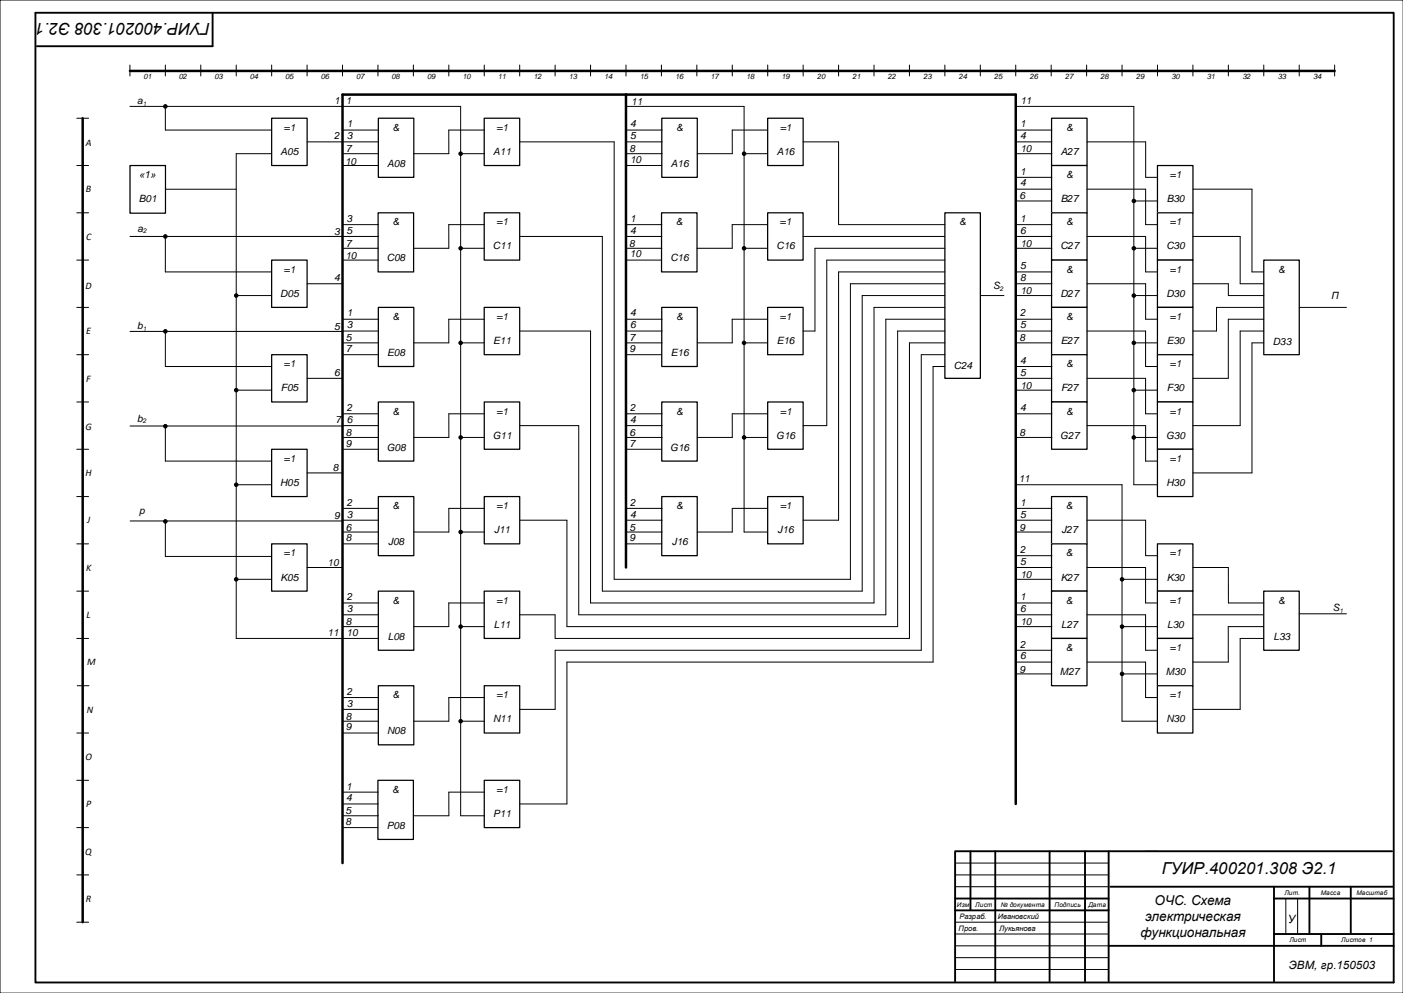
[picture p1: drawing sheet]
<svg xmlns="http://www.w3.org/2000/svg" width="594mm" height="420mm" viewBox="0 0 594 420" stroke-linecap="round" stroke-linejoin="round" font-family="sans-serif">
<g fill="none" stroke="#000" stroke-width=".42">
<path d="M594 0h-594v420M55 27.5v4.6M70 27.5v4.6M85 27.5v4.6M100 27.5v4.6M115 27.5v4.6M130 27.5v4.6M145 27.5v4.6M160 27.5v4.6M175 27.5v4.6M190 27.5v4.6M205 27.5v4.6"/>
<path d="M220 27.5v4.6M235 27.5v4.6M250 27.5v4.6M265 27.5v4.6M280 27.5v4.6M295 27.5v4.6M310 27.5v4.6M325 27.5v4.6M340 27.5v4.6M355 27.5v4.6M370 27.5v4.6M385 27.5v4.6"/>
<path d="M400 27.5v4.6M415 27.5v4.6M430 27.5v4.6M445 27.5v4.6M460 27.5v4.6M475 27.5v4.6M490 27.5v4.6M505 27.5v4.6M520 27.5v4.6M535 27.5v4.6M550 27.5v4.6M565 27.5v4.6"/>
<path d="M32.5 50h5M32.5 70h5M32.5 90h5M69.8 80h30.2M32.5 110h5M32.5 130h5M32.5 150h5M32.5 170h5M32.5 190h5M32.5 210h5M32.5 230h5M32.5 250h5"/>
<path d="M32.5 270h5M32.7 290h5M32.5 310h5M32.5 330h5M32.5 350h5M32.5 370h5M404.3 365h65M404.3 370h65M404.3 375h65M32.5 390h5M404.3 390h65M404.3 395h65"/>
<path d="M404.3 400h65.2M544.3 380v15M549.3 380v15M404.3 405h65M404.3 410h65"/>
</g>
<g fill="none" stroke="#000" stroke-width=".79">
<path d="M15 5.4h575v410.1h-575zM90 5.4v14.2h-74.4M410.8 360v24.8M421.3 360v55M444.3 360v55M459.3 360v55M469.3 360v55M589.3 360h-185v55M470 375h119.7M539.3 375v40M554.3 375v20M571.8 375v20"/>
<path d="M404.3 380h65M404.3 385h65M469.3 400h120.7M539.3 380h50.7M539.3 395h50.7M559.3 395v5"/>
</g>
<path d="M55 30h510M35 50v340M145 40v325" fill="none" stroke="#000" stroke-width="1.1"/>
<path d="M55 70h15.1v20.2h-15.1z" fill-rule="evenodd" fill="#fff"/>
<path d="M55 70h15.1v20.2h-15.1z" fill="none" stroke="#000" stroke-width=".53"/>
<path d="M115 50h15v20h-15z" fill-rule="evenodd" fill="#fff"/>
<path d="M115 50h15v20h-15z" fill="none" stroke="#000" stroke-width=".53"/>
<g fill="none" stroke="#000" stroke-width=".42">
<path d="M55 45h90M70 45v10h45M115 65h-15v205M130 60h15"/>
<circle cx="70" cy="45" r=".75"/>
</g>
<circle cx="70" cy="45" r=".75" fill="#000"/>
<path d="M115 110h15v20h-15z" fill-rule="evenodd" fill="#fff"/>
<path d="M115 110h15v20h-15z" fill="none" stroke="#000" stroke-width=".53"/>
<path d="M100 125h15M130 120h15" fill="none" stroke="#000" stroke-width=".42"/>
<path d="M115 150h15v20h-15z" fill-rule="evenodd" fill="#fff"/>
<path d="M115 150h15v20h-15z" fill="none" stroke="#000" stroke-width=".53"/>
<g fill="none" stroke="#000" stroke-width=".42">
<path d="M55 100h90M70 100v15h45M70 140v15h45M55 140.2h90M130 160h15M100 165h15"/>
<circle cx="70" cy="100" r=".75"/>
<circle cx="100" cy="125" r=".75"/>
<circle cx="70" cy="140.1" r=".75"/>
<circle cx="100" cy="165" r=".75"/>
</g>
<g fill="#000">
<circle cx="70" cy="100" r=".75"/>
<circle cx="100" cy="125" r=".75"/>
<circle cx="70" cy="140.1" r=".75"/>
<circle cx="100" cy="165" r=".75"/>
</g>
<path d="M115 190h15v20h-15z" fill-rule="evenodd" fill="#fff"/>
<path d="M115 190h15v20h-15z" fill="none" stroke="#000" stroke-width=".53"/>
<g fill="none" stroke="#000" stroke-width=".42">
<path d="M100 205h15M130 200h15"/>
<circle cx="100" cy="205" r=".75"/>
</g>
<circle cx="100" cy="205" r=".75" fill="#000"/>
<path d="M115 230h15v20h-15z" fill-rule="evenodd" fill="#fff"/>
<path d="M115 230h15v20h-15z" fill="none" stroke="#000" stroke-width=".53"/>
<g fill="none" stroke="#000" stroke-width=".42">
<path d="M55.1 180.2h90M70 180v15h45M55.1 220.3h90M70 220.3v15h45M130 240h15M100 245h15M100 270h45.1"/>
<circle cx="70" cy="180.2" r=".75"/>
<circle cx="70" cy="220.5" r=".75"/>
<circle cx="100" cy="245" r=".75"/>
</g>
<g fill="#000">
<circle cx="70" cy="180.2" r=".75"/>
<circle cx="70" cy="220.5" r=".75"/>
<circle cx="100" cy="245" r=".75"/>
</g>
<path d="M160.2 50h15v25h-15z" fill-rule="evenodd" fill="#fff"/>
<path d="M160.2 50h15v25h-15z" fill="none" stroke="#000" stroke-width=".53"/>
<path d="M145.3 55h15M145.2 70h15M145.3 60h15M145.3 65h15" fill="none" stroke="#000" stroke-width=".42"/>
<path d="M160.1 90h15v25h-15z" fill-rule="evenodd" fill="#fff"/>
<path d="M160.1 90h15v25h-15z" fill="none" stroke="#000" stroke-width=".53"/>
<path d="M145.2 95h15M145.2 100h15M145.1 110h15M145.2 105h15" fill="none" stroke="#000" stroke-width=".42"/>
<path d="M160.2 130h15v25h-15z" fill-rule="evenodd" fill="#fff"/>
<path d="M160.2 130h15v25h-15z" fill="none" stroke="#000" stroke-width=".53"/>
<path d="M145.3 135h15M145.3 140h15M145.2 150h15M145.3 145h15" fill="none" stroke="#000" stroke-width=".42"/>
<path d="M160.2 170h15v25h-15z" fill-rule="evenodd" fill="#fff"/>
<path d="M160.2 170h15v25h-15z" fill="none" stroke="#000" stroke-width=".53"/>
<path d="M145.3 175h15M145.2 190h15M145.3 180h15M145.3 185h15" fill="none" stroke="#000" stroke-width=".42"/>
<path d="M160.2 210h15v25h-15z" fill-rule="evenodd" fill="#fff"/>
<path d="M160.2 210h15v25h-15z" fill="none" stroke="#000" stroke-width=".53"/>
<path d="M145.3 215h15M145.3 220h15M145.2 230h15M145.3 225h15" fill="none" stroke="#000" stroke-width=".42"/>
<path d="M160.2 250h15v25h-15z" fill-rule="evenodd" fill="#fff"/>
<path d="M160.2 250h15v25h-15z" fill="none" stroke="#000" stroke-width=".53"/>
<path d="M145.3 255h15M145.2 270h15M145.3 260h15M145.3 265h15" fill="none" stroke="#000" stroke-width=".42"/>
<path d="M160.2 290h15v25h-15z" fill-rule="evenodd" fill="#fff"/>
<path d="M160.2 290h15v25h-15z" fill="none" stroke="#000" stroke-width=".53"/>
<path d="M145.3 295h15M145.3 300h15M145.2 310h15M145.3 305h15" fill="none" stroke="#000" stroke-width=".42"/>
<path d="M160 330h15v25h-15z" fill-rule="evenodd" fill="#fff"/>
<path d="M160 330h15v25h-15z" fill="none" stroke="#000" stroke-width=".53"/>
<path d="M175.2 65h14.8M175.1 105h14.9M175.2 145h14.8M175.2 185h14.8M175.2 225h14.8M175.2 265h14.8M175.2 305h14.8M145.1 335h15M145 350h15M145.1 340h15M145.1 345h15M175 345h15" fill="none" stroke="#000" stroke-width=".42"/>
<path d="M205 50h15v20h-15z" fill-rule="evenodd" fill="#fff"/>
<path d="M205 50h15v20h-15z" fill="none" stroke="#000" stroke-width=".53"/>
<g fill="none" stroke="#000" stroke-width=".42">
<path d="M145 45h50v300M205 55h-15v10M195 65h10M220 60h40"/>
<circle cx="195" cy="65" r=".75"/>
</g>
<circle cx="195" cy="65" r=".75" fill="#000"/>
<path d="M205 90h15v20h-15z" fill-rule="evenodd" fill="#fff"/>
<path d="M205 90h15v20h-15z" fill="none" stroke="#000" stroke-width=".53"/>
<g fill="none" stroke="#000" stroke-width=".42">
<path d="M205 95h-15v10M220 100h35M195 105h10"/>
<circle cx="195" cy="105" r=".75"/>
</g>
<circle cx="195" cy="105" r=".75" fill="#000"/>
<path d="M205 130h15v20h-15z" fill-rule="evenodd" fill="#fff"/>
<path d="M205 130h15v20h-15z" fill="none" stroke="#000" stroke-width=".53"/>
<g fill="none" stroke="#000" stroke-width=".42">
<path d="M205 135h-15v10M220 140h30M195 145h10"/>
<circle cx="195" cy="145" r=".75"/>
</g>
<circle cx="195" cy="145" r=".75" fill="#000"/>
<path d="M205 170h15v20h-15z" fill-rule="evenodd" fill="#fff"/>
<path d="M205 170h15v20h-15z" fill="none" stroke="#000" stroke-width=".53"/>
<g fill="none" stroke="#000" stroke-width=".42">
<path d="M205 175h-15v10M195 185h10M220 180h25"/>
<circle cx="195" cy="185" r=".75"/>
</g>
<circle cx="195" cy="185" r=".75" fill="#000"/>
<path d="M205 210h15v20h-15z" fill-rule="evenodd" fill="#fff"/>
<path d="M205 210h15v20h-15z" fill="none" stroke="#000" stroke-width=".53"/>
<g fill="none" stroke="#000" stroke-width=".42">
<path d="M205 215h-15v10M220 220h20M195 225h10"/>
<circle cx="195" cy="225" r=".75"/>
</g>
<circle cx="195" cy="225" r=".75" fill="#000"/>
<path d="M205 250h15v20h-15z" fill-rule="evenodd" fill="#fff"/>
<path d="M205 250h15v20h-15z" fill="none" stroke="#000" stroke-width=".53"/>
<g fill="none" stroke="#000" stroke-width=".42">
<path d="M205 255h-15v10M195 265h10M220 260h15"/>
<circle cx="195" cy="265" r=".75"/>
</g>
<circle cx="195" cy="265" r=".75" fill="#000"/>
<path d="M205 290h15v20h-15z" fill-rule="evenodd" fill="#fff"/>
<path d="M205 290h15v20h-15z" fill="none" stroke="#000" stroke-width=".53"/>
<g fill="none" stroke="#000" stroke-width=".42">
<path d="M205 295h-15v10M220 300h15M195 305h10"/>
<circle cx="195" cy="305" r=".75"/>
</g>
<circle cx="195" cy="305" r=".75" fill="#000"/>
<path d="M205 330h15v20h-15z" fill-rule="evenodd" fill="#fff"/>
<path d="M205 330h15v20h-15z" fill="none" stroke="#000" stroke-width=".53"/>
<path d="M205 335h-15v10M195 345h10M220 340h20" fill="none" stroke="#000" stroke-width=".42"/>
<path d="M145 40h285M265 40v200" fill="none" stroke="#000" stroke-width="1.1"/>
<path d="M280.2 50h15v25h-15z" fill-rule="evenodd" fill="#fff"/>
<path d="M280.2 50h15v25h-15z" fill="none" stroke="#000" stroke-width=".53"/>
<path d="M265.3 55h15M265.2 70h15M265.3 60h15M265.3 65h15M295.2 65h14.8" fill="none" stroke="#000" stroke-width=".42"/>
<path d="M325 50h15v20h-15z" fill-rule="evenodd" fill="#fff"/>
<path d="M325 50h15v20h-15z" fill="none" stroke="#000" stroke-width=".53"/>
<g fill="none" stroke="#000" stroke-width=".42">
<path d="M265 45h50M325 55h-15v10M315 65h10M340 60h15"/>
<circle cx="315" cy="65" r=".75"/>
</g>
<circle cx="315" cy="65" r=".75" fill="#000"/>
<path d="M280.1 90h15v25h-15z" fill-rule="evenodd" fill="#fff"/>
<path d="M280.1 90h15v25h-15z" fill="none" stroke="#000" stroke-width=".53"/>
<path d="M265.2 95h15M265.2 100h15M265.1 110h15M265.2 105h15" fill="none" stroke="#000" stroke-width=".42"/>
<path d="M280.1 130h15.1v25h-15.1z" fill-rule="evenodd" fill="#fff"/>
<path d="M280.1 130h15.1v25h-15.1z" fill="none" stroke="#000" stroke-width=".53"/>
<path d="M265.3 135h15M265.3 140h15M265.1 150h15M265.3 145h15" fill="none" stroke="#000" stroke-width=".42"/>
<path d="M280.1 170h15.1v25h-15.1z" fill-rule="evenodd" fill="#fff"/>
<path d="M280.1 170h15.1v25h-15.1z" fill="none" stroke="#000" stroke-width=".53"/>
<path d="M265.3 175h15M265.1 190h15M265.3 180h15M265.3 185h15" fill="none" stroke="#000" stroke-width=".42"/>
<path d="M280.1 210h15.1v25h-15.1z" fill-rule="evenodd" fill="#fff"/>
<path d="M280.1 210h15.1v25h-15.1z" fill="none" stroke="#000" stroke-width=".53"/>
<path d="M295.1 105h14.9M295.2 145h14.8M295.2 185h14.8M265.3 215h15M265.3 220h15M265.1 230h15M265.3 225h15M295.2 225h14.8" fill="none" stroke="#000" stroke-width=".42"/>
<path d="M325 90h15v20h-15z" fill-rule="evenodd" fill="#fff"/>
<path d="M325 90h15v20h-15z" fill="none" stroke="#000" stroke-width=".53"/>
<g fill="none" stroke="#000" stroke-width=".42">
<path d="M325 95h-15v10M340 100h60M315 105h10"/>
<circle cx="315" cy="105" r=".75"/>
</g>
<circle cx="315" cy="105" r=".75" fill="#000"/>
<path d="M325 130h15v20h-15z" fill-rule="evenodd" fill="#fff"/>
<path d="M325 130h15v20h-15z" fill="none" stroke="#000" stroke-width=".53"/>
<g fill="none" stroke="#000" stroke-width=".42">
<path d="M325 135h-15v10M340 140h5M315 145h10"/>
<circle cx="315" cy="145" r=".75"/>
</g>
<circle cx="315" cy="145" r=".75" fill="#000"/>
<path d="M325 170h15v20h-15z" fill-rule="evenodd" fill="#fff"/>
<path d="M325 170h15v20h-15z" fill="none" stroke="#000" stroke-width=".53"/>
<g fill="none" stroke="#000" stroke-width=".42">
<path d="M325 175h-15v10M315 185h10M340 180h10"/>
<circle cx="315" cy="185" r=".75"/>
</g>
<circle cx="315" cy="185" r=".75" fill="#000"/>
<path d="M325 210h15v20h-15z" fill-rule="evenodd" fill="#fff"/>
<path d="M325 210h15v20h-15z" fill="none" stroke="#000" stroke-width=".53"/>
<path d="M315 45v180h10M325 215h-15v10M340 220h15" fill="none" stroke="#000" stroke-width=".42"/>
<path d="M400 90h15v70h-15z" fill-rule="evenodd" fill="#fff"/>
<path d="M400 90h15v70h-15z" fill="none" stroke="#000" stroke-width=".53"/>
<g fill="none" stroke="#000" stroke-width=".42">
<path d="M260 60v185h100v-125h40M355 60v35h45M255 100v150h110v-125h35M400 115h-45v105M400 105h-55v35M400 110h-50v70M400 130h-30v125h-120v-115M400 135h-25v125h-130v-80M400 140h-20v125h-140v-45M415 125h10M400 145h-15v125h-150v-10M400 150h-10v125h-155v25"/>
<path d="M400 155h-5v125h-155v60"/>
</g>
<path d="M430 40v300" fill="none" stroke="#000" stroke-width="1.1"/>
<path d="M445.2 50h15v20h-15z" fill-rule="evenodd" fill="#fff"/>
<path d="M445.2 50h15v20h-15z" fill="none" stroke="#000" stroke-width=".53"/>
<path d="M430.3 55h15M430.3 60h15M430.3 65h15M460.2 60h24.8" fill="none" stroke="#000" stroke-width=".42"/>
<path d="M445.2 70h15v20h-15z" fill-rule="evenodd" fill="#fff"/>
<path d="M445.2 70h15v20h-15z" fill="none" stroke="#000" stroke-width=".53"/>
<path d="M430.3 75h15M430.3 80h15M460.2 80h24.8M430.3 85h15" fill="none" stroke="#000" stroke-width=".42"/>
<path d="M445.2 90h15v20h-15z" fill-rule="evenodd" fill="#fff"/>
<path d="M445.2 90h15v20h-15z" fill="none" stroke="#000" stroke-width=".53"/>
<path d="M430.3 95h15M430.3 100h15M460.2 100h24.8M430.3 105h15" fill="none" stroke="#000" stroke-width=".42"/>
<path d="M445.2 110h15v20h-15z" fill-rule="evenodd" fill="#fff"/>
<path d="M445.2 110h15v20h-15z" fill="none" stroke="#000" stroke-width=".53"/>
<path d="M430.3 115h15M430.3 120h15M430.3 125h15M460.2 120h24.8" fill="none" stroke="#000" stroke-width=".42"/>
<path d="M445.2 130h15v20h-15z" fill-rule="evenodd" fill="#fff"/>
<path d="M445.2 130h15v20h-15z" fill="none" stroke="#000" stroke-width=".53"/>
<path d="M430.3 135h15M430.3 140h15M460.2 140h24.8M430.3 145h15" fill="none" stroke="#000" stroke-width=".42"/>
<path d="M445.2 150h15v20h-15z" fill-rule="evenodd" fill="#fff"/>
<path d="M445.2 150h15v20h-15z" fill="none" stroke="#000" stroke-width=".53"/>
<path d="M430.3 155h15M430.3 160h15M460.2 160h24.8M430.3 165h15" fill="none" stroke="#000" stroke-width=".42"/>
<path d="M445.2 170h15v20h-15z" fill-rule="evenodd" fill="#fff"/>
<path d="M445.2 170h15v20h-15z" fill="none" stroke="#000" stroke-width=".53"/>
<path d="M430.3 175h15M430.3 185h15M460.2 180h24.8" fill="none" stroke="#000" stroke-width=".42"/>
<path d="M490 70h15v20h-15z" fill-rule="evenodd" fill="#fff"/>
<path d="M490 70h15v20h-15z" fill="none" stroke="#000" stroke-width=".53"/>
<g fill="none" stroke="#000" stroke-width=".42">
<path d="M430 45h50v160M485 60v15h5M505 80h25M480 85h10"/>
<circle cx="480" cy="85" r=".75"/>
</g>
<circle cx="480" cy="85" r=".75" fill="#000"/>
<path d="M490 90h15v20h-15z" fill-rule="evenodd" fill="#fff"/>
<path d="M490 90h15v20h-15z" fill="none" stroke="#000" stroke-width=".53"/>
<g fill="none" stroke="#000" stroke-width=".42">
<path d="M485 80v15h5M505 100h20M480 105h10"/>
<circle cx="480" cy="105" r=".75"/>
</g>
<circle cx="480" cy="105" r=".75" fill="#000"/>
<path d="M490 110h15v20h-15z" fill-rule="evenodd" fill="#fff"/>
<path d="M490 110h15v20h-15z" fill="none" stroke="#000" stroke-width=".53"/>
<g fill="none" stroke="#000" stroke-width=".42">
<path d="M485 100v15h5M480 125h10M505 120h15"/>
<circle cx="480" cy="125" r=".75"/>
</g>
<circle cx="480" cy="125" r=".75" fill="#000"/>
<path d="M490 130h15v20h-15z" fill-rule="evenodd" fill="#fff"/>
<path d="M490 130h15v20h-15z" fill="none" stroke="#000" stroke-width=".53"/>
<g fill="none" stroke="#000" stroke-width=".42">
<path d="M485 135h5M505 140h10M480 145h10"/>
<circle cx="480" cy="145" r=".75"/>
</g>
<circle cx="480" cy="145" r=".75" fill="#000"/>
<path d="M490 150h15v20h-15z" fill-rule="evenodd" fill="#fff"/>
<path d="M490 150h15v20h-15z" fill="none" stroke="#000" stroke-width=".53"/>
<g fill="none" stroke="#000" stroke-width=".42">
<path d="M485 140v15h5M505 160h15M480 165h10"/>
<circle cx="480" cy="165" r=".75"/>
</g>
<circle cx="480" cy="165" r=".75" fill="#000"/>
<path d="M490 170h15v20h-15z" fill-rule="evenodd" fill="#fff"/>
<path d="M490 170h15v20h-15z" fill="none" stroke="#000" stroke-width=".53"/>
<g fill="none" stroke="#000" stroke-width=".42">
<path d="M485 160v15h5M480 185h10M505 180h20"/>
<circle cx="480" cy="185" r=".75"/>
</g>
<circle cx="480" cy="185" r=".75" fill="#000"/>
<path d="M490 190h15v20h-15z" fill-rule="evenodd" fill="#fff"/>
<path d="M490 190h15v20h-15z" fill="none" stroke="#000" stroke-width=".53"/>
<path d="M485 120v15M485 180v15h5M480 205h10M505 200h25" fill="none" stroke="#000" stroke-width=".42"/>
<path d="M535 110h15v40h-15z" fill-rule="evenodd" fill="#fff"/>
<path d="M535 110h15v40h-15z" fill="none" stroke="#000" stroke-width=".53"/>
<path d="M530 80v35h5M525 100v20h10M520 120v5h15M535 135h-15v25M535 140h-10v40M535 130h-20v10M550 130h20M535 145h-5v55" fill="none" stroke="#000" stroke-width=".42"/>
<path d="M445.1 210h15.1v20h-15.1z" fill-rule="evenodd" fill="#fff"/>
<path d="M445.1 210h15.1v20h-15.1z" fill="none" stroke="#000" stroke-width=".53"/>
<path d="M430.3 215h15M430.3 220h15M460.2 220h24.8M430.3 225h15" fill="none" stroke="#000" stroke-width=".42"/>
<path d="M445.1 230h15.1v20h-15.1z" fill-rule="evenodd" fill="#fff"/>
<path d="M445.1 230h15.1v20h-15.1z" fill="none" stroke="#000" stroke-width=".53"/>
<path d="M430.3 235h15M430.3 240h15M460.2 240h24.8M430.3 245h15" fill="none" stroke="#000" stroke-width=".42"/>
<path d="M445.1 250h15.1v20h-15.1z" fill-rule="evenodd" fill="#fff"/>
<path d="M445.1 250h15.1v20h-15.1z" fill="none" stroke="#000" stroke-width=".53"/>
<path d="M430.3 255h15M430.3 260h15M430.3 265h15M460.2 260h24.8" fill="none" stroke="#000" stroke-width=".42"/>
<path d="M445.1 270h15.1v20h-15.1z" fill-rule="evenodd" fill="#fff"/>
<path d="M445.1 270h15.1v20h-15.1z" fill="none" stroke="#000" stroke-width=".53"/>
<path d="M430.3 275h15M430.3 280h15M460.2 280h24.8M430.3 285h15" fill="none" stroke="#000" stroke-width=".42"/>
<path d="M490 230h15v20h-15z" fill-rule="evenodd" fill="#fff"/>
<path d="M490 230h15v20h-15z" fill="none" stroke="#000" stroke-width=".53"/>
<g fill="none" stroke="#000" stroke-width=".42">
<path d="M430 205h45v100M485 220v15h5M505 240h15M475.7 245h14.3"/>
<circle cx="475" cy="245" r=".75"/>
</g>
<circle cx="475" cy="245" r=".75" fill="#000"/>
<path d="M490 250h15v20h-15z" fill-rule="evenodd" fill="#fff"/>
<path d="M490 250h15v20h-15z" fill="none" stroke="#000" stroke-width=".53"/>
<g fill="none" stroke="#000" stroke-width=".42">
<path d="M485 240v15h5M475.7 265h14.3M505 260h30"/>
<circle cx="475" cy="265" r=".75"/>
</g>
<circle cx="475" cy="265" r=".75" fill="#000"/>
<path d="M490 270h15v20h-15z" fill-rule="evenodd" fill="#fff"/>
<path d="M490 270h15v20h-15z" fill="none" stroke="#000" stroke-width=".53"/>
<g fill="none" stroke="#000" stroke-width=".42">
<path d="M485 260v15h5M505 280h15M475.7 285h14.3"/>
<circle cx="475" cy="285" r=".75"/>
</g>
<circle cx="475" cy="285" r=".75" fill="#000"/>
<path d="M490 290h15v20h-15z" fill-rule="evenodd" fill="#fff"/>
<path d="M490 290h15v20h-15z" fill="none" stroke="#000" stroke-width=".53"/>
<path d="M485 280v15h5M505 300h20M475 305h15M485 360h5" fill="none" stroke="#000" stroke-width=".42"/>
<path d="M535 250h15v25h-15z" fill-rule="evenodd" fill="#fff"/>
<path d="M535 250h15v25h-15z" fill="none" stroke="#000" stroke-width=".53"/>
<path d="M520 240v15h15M550 259.6h20M534.9 265h-14.9v15M535 270h-10v30" fill="none" stroke="#000" stroke-width=".42"/>
<g font-size="7">
<text x="89" y="9.8" transform="rotate(-180 89 9.8)">ГУИР.400201.308 Э2.1</text>
<text x="491.8" y="369.8">ГУИР.400201.308 Э2.1</text>
</g>
<g font-size="5.7">
<text x="488.8" y="382.6">ОЧС. Схема</text>
<text x="484.8" y="389.4">электрическая</text>
<text x="482.8" y="396.2">функциональная</text>
</g>
<g font-size="4.9">
<text x="545.1" y="390.3">У</text>
<text x="545.6" y="409.7">ЭВМ, гр.150503</text>
</g>
<g font-size="4.2">
<text x="58.1" y="44.1">a</text>
<text x="141.5" y="43.8">1</text>
<text x="146.5" y="43.8">1</text>
<text x="267.2" y="44.3">11</text>
<text x="432" y="43.8">11</text>
<text x="146.8" y="53.8">1</text>
<text x="266.8" y="53.8">4</text>
<text x="431.9" y="53.8">1</text>
<text x="120.1" y="55.2">=1</text>
<text x="141.5" y="58.8">2</text>
<text x="146.8" y="58.8">3</text>
<text x="166.3" y="55.2">&amp;</text>
<text x="210.1" y="55.2">=1</text>
<text x="266.8" y="58.8">5</text>
<text x="286.4" y="55.2">&amp;</text>
<text x="330.2" y="55.2">=1</text>
<text x="431.9" y="58.8">4</text>
<text x="451.4" y="55.2">&amp;</text>
<text x="36.3" y="61.7">A</text>
<text x="118.8" y="65.4">A05</text>
<text x="146.5" y="64.3">7</text>
<text x="208.8" y="65.4">A11</text>
<text x="266.5" y="64.3">8</text>
<text x="328.8" y="65.4">A16</text>
<text x="432" y="64.3">10</text>
<text x="449.1" y="65.4">A27</text>
<text x="146.1" y="69.8">10</text>
<text x="164" y="70.5">A08</text>
<text x="266.7" y="68.8">10</text>
<text x="284" y="70.5">A16</text>
<text x="59" y="75.3">«1»</text>
<text x="431.9" y="73.8">1</text>
<text x="451.4" y="75.3">&amp;</text>
<text x="495.3" y="75.3">=1</text>
<text x="36.4" y="81.3">B</text>
<text x="431.9" y="78.8">4</text>
<text x="58.8" y="85.4">B01</text>
<text x="431.6" y="84.3">6</text>
<text x="449.1" y="85.4">B27</text>
<text x="493.9" y="85.4">B30</text>
<text x="146.7" y="93.8">3</text>
<text x="166.2" y="95.3">&amp;</text>
<text x="210.1" y="95.3">=1</text>
<text x="266.7" y="93.8">1</text>
<text x="286.3" y="95.3">&amp;</text>
<text x="330.2" y="95.3">=1</text>
<text x="406.2" y="95.3">&amp;</text>
<text x="431.9" y="93.8">1</text>
<text x="451.4" y="95.3">&amp;</text>
<text x="495.3" y="95.3">=1</text>
<text x="36.4" y="101.7">C</text>
<text x="58.2" y="97.9">a</text>
<text x="141.5" y="99.6">3</text>
<text x="146.7" y="98.8">5</text>
<text x="266.7" y="98.8">4</text>
<text x="431.9" y="98.8">6</text>
<text x="146.4" y="104.3">7</text>
<text x="208.7" y="105.4">C11</text>
<text x="266.4" y="104.3">8</text>
<text x="328.7" y="105.4">C16</text>
<text x="432" y="104.3">10</text>
<text x="449" y="105.4">C27</text>
<text x="493.8" y="105.4">C30</text>
<text x="146.2" y="109.6">10</text>
<text x="163.8" y="110.5">C08</text>
<text x="266.6" y="108.8">10</text>
<text x="283.8" y="110.5">C16</text>
<text x="431.9" y="113.8">5</text>
<text x="120.1" y="115.3">=1</text>
<text x="141.5" y="118.8">4</text>
<text x="431.9" y="118.8">8</text>
<text x="451.4" y="115.3">&amp;</text>
<text x="495.3" y="115.3">=1</text>
<text x="541.3" y="115.3">&amp;</text>
<text x="36.2" y="122.1">D</text>
<text x="118.7" y="125.4">D05</text>
<text x="420.5" y="122.4">S</text>
<text x="432" y="124.3">10</text>
<text x="449" y="125.4">D27</text>
<text x="493.8" y="125.4">D30</text>
<text x="563.7" y="126.3">П</text>
<text x="146.8" y="133.8">1</text>
<text x="166.3" y="135.3">&amp;</text>
<text x="210.1" y="135.3">=1</text>
<text x="266.8" y="133.8">4</text>
<text x="286.3" y="135.3">&amp;</text>
<text x="330.2" y="135.3">=1</text>
<text x="431.9" y="133.8">2</text>
<text x="451.4" y="135.3">&amp;</text>
<text x="495.3" y="135.3">=1</text>
<text x="36.5" y="141.3">E</text>
<text x="58.1" y="139.3">b</text>
<text x="141.5" y="139.7">5</text>
<text x="146.8" y="138.8">3</text>
<text x="266.8" y="138.8">6</text>
<text x="431.9" y="138.8">5</text>
<text x="146.5" y="144.3">5</text>
<text x="146.5" y="148.8">7</text>
<text x="208.8" y="145.5">E11</text>
<text x="266.5" y="144.3">7</text>
<text x="266.5" y="148.8">9</text>
<text x="328.8" y="145.5">E16</text>
<text x="431.6" y="144.3">8</text>
<text x="449.1" y="145.5">E27</text>
<text x="493.9" y="145.5">E30</text>
<text x="538.8" y="145.8">D33</text>
<text x="120.1" y="155.3">=1</text>
<text x="164" y="150.5">E08</text>
<text x="284" y="150.5">E16</text>
<text x="431.9" y="153.8">4</text>
<text x="451.4" y="155.3">&amp;</text>
<text x="495.2" y="155.3">=1</text>
<text x="36.5" y="161.3">F</text>
<text x="141.5" y="158.8">6</text>
<text x="403.8" y="156.3">C24</text>
<text x="431.9" y="158.8">5</text>
<text x="118.9" y="165.5">F05</text>
<text x="432" y="164.3">10</text>
<text x="449.2" y="165.5">F27</text>
<text x="494" y="165.5">F30</text>
<text x="146.8" y="173.9">2</text>
<text x="266.8" y="173.9">2</text>
<text x="431.9" y="173.9">4</text>
<text x="58.1" y="178.4">b</text>
<text x="142" y="178.9">7</text>
<text x="146.8" y="178.9">6</text>
<text x="166.3" y="175.3">&amp;</text>
<text x="210.2" y="175.3">=1</text>
<text x="266.8" y="178.9">4</text>
<text x="286.3" y="175.3">&amp;</text>
<text x="330.2" y="175.3">=1</text>
<text x="451.4" y="175.3">&amp;</text>
<text x="495.2" y="175.3">=1</text>
<text x="36.2" y="182">G</text>
<text x="146.5" y="184.4">8</text>
<text x="208.6" y="185.5">G11</text>
<text x="266.5" y="184.4">6</text>
<text x="328.6" y="185.5">G16</text>
<text x="431.6" y="184.4">8</text>
<text x="448.8" y="185.5">G27</text>
<text x="493.7" y="185.5">G30</text>
<text x="146.5" y="188.9">9</text>
<text x="163.7" y="190.6">G08</text>
<text x="266.5" y="188.9">7</text>
<text x="283.8" y="190.6">G16</text>
<text x="120.1" y="195.3">=1</text>
<text x="495.3" y="195.3">=1</text>
<text x="36.2" y="201.4">H</text>
<text x="141" y="199.4">8</text>
<text x="431.3" y="203.9">11</text>
<text x="118.7" y="205.5">H05</text>
<text x="493.8" y="205.5">H30</text>
<text x="146.8" y="213.9">2</text>
<text x="166.3" y="215.3">&amp;</text>
<text x="210.2" y="215.3">=1</text>
<text x="266.8" y="213.9">2</text>
<text x="286.3" y="215.3">&amp;</text>
<text x="330.2" y="215.3">=1</text>
<text x="431.9" y="213.9">1</text>
<text x="451.4" y="215.3">&amp;</text>
<text x="36.8" y="221.4">J</text>
<text x="58.8" y="217.6">p</text>
<text x="141.5" y="219.4">9</text>
<text x="146.8" y="218.9">3</text>
<text x="266.8" y="218.9">4</text>
<text x="431.9" y="218.9">5</text>
<text x="146.5" y="224.4">6</text>
<text x="209.2" y="225.5">J11</text>
<text x="266.5" y="224.4">5</text>
<text x="329.2" y="225.5">J16</text>
<text x="431.5" y="224.4">9</text>
<text x="449.4" y="225.5">J27</text>
<text x="146.5" y="228.9">8</text>
<text x="164.3" y="230.6">J08</text>
<text x="266.5" y="228.9">9</text>
<text x="284.3" y="230.6">J16</text>
<text x="431.9" y="233.9">2</text>
<text x="120.1" y="235.3">=1</text>
<text x="138.7" y="239.4">10</text>
<text x="431.9" y="238.9">5</text>
<text x="451.4" y="235.3">&amp;</text>
<text x="495.3" y="235.3">=1</text>
<text x="36.4" y="241.4">K</text>
<text x="118.8" y="245.5">K05</text>
<text x="432" y="244.4">10</text>
<text x="449.1" y="245.5">K27</text>
<text x="493.9" y="245.5">K30</text>
<text x="146.8" y="253.9">2</text>
<text x="166.3" y="255.3">&amp;</text>
<text x="210.1" y="255.3">=1</text>
<text x="431.9" y="253.9">1</text>
<text x="451.4" y="255.3">&amp;</text>
<text x="495.2" y="255.3">=1</text>
<text x="541.3" y="255.3">&amp;</text>
<text x="36.6" y="261.4">L</text>
<text x="146.8" y="258.9">3</text>
<text x="431.9" y="258.9">6</text>
<text x="564.3" y="258.5">S</text>
<text x="138.7" y="268.9">11</text>
<text x="146.5" y="264.4">8</text>
<text x="146.7" y="268.9">10</text>
<text x="209" y="265.5">L11</text>
<text x="432" y="264.4">10</text>
<text x="449.3" y="265.5">L27</text>
<text x="494.1" y="265.5">L30</text>
<text x="164.2" y="270.6">L08</text>
<text x="431.9" y="273.9">2</text>
<text x="451.4" y="275.4">&amp;</text>
<text x="495.2" y="275.4">=1</text>
<text x="539.2" y="270.6">L33</text>
<text x="36.8" y="281.4">M</text>
<text x="431.9" y="278.9">6</text>
<text x="431.5" y="284.4">9</text>
<text x="448.7" y="285.5">M27</text>
<text x="493.5" y="285.5">M30</text>
<text x="146.8" y="293.9">2</text>
<text x="146.8" y="298.9">3</text>
<text x="166.3" y="295.4">&amp;</text>
<text x="210.2" y="295.4">=1</text>
<text x="495.2" y="295.4">=1</text>
<text x="36.7" y="301.4">N</text>
<text x="146.5" y="304.4">8</text>
<text x="208.7" y="305.5">N11</text>
<text x="493.8" y="305.5">N30</text>
<text x="146.5" y="308.9">9</text>
<text x="163.8" y="310.6">N08</text>
<text x="36.1" y="321.4">O</text>
<text x="146.6" y="333.9">1</text>
<text x="166.1" y="335.4">&amp;</text>
<text x="210.2" y="335.4">=1</text>
<text x="36.4" y="341.4">P</text>
<text x="146.6" y="338.9">4</text>
<text x="146.3" y="344.4">5</text>
<text x="208.8" y="345.6">P11</text>
<text x="146.3" y="348.9">8</text>
<text x="163.8" y="350.6">P08</text>
<text x="36.1" y="361.5">Q</text>
<text x="36.4" y="381.5">R</text>
</g>
<g font-size="3.2">
<text x="60.8" y="33.5">01</text>
<text x="75.8" y="33.5">02</text>
<text x="90.8" y="33.5">03</text>
<text x="105.8" y="33.5">04</text>
<text x="120.8" y="33.5">05</text>
<text x="135.8" y="33.5">06</text>
<text x="150.8" y="33.5">07</text>
<text x="165.8" y="33.5">08</text>
<text x="180.8" y="33.5">09</text>
<text x="195.8" y="33.5">10</text>
<text x="210.8" y="33.5">11</text>
<text x="225.8" y="33.5">12</text>
<text x="240.8" y="33.5">13</text>
<text x="255.8" y="33.5">14</text>
<text x="270.8" y="33.5">15</text>
<text x="285.8" y="33.5">16</text>
<text x="300.8" y="33.5">17</text>
<text x="315.8" y="33.5">18</text>
<text x="330.9" y="33.5">19</text>
<text x="345.9" y="33.5">20</text>
<text x="360.9" y="33.5">21</text>
<text x="375.9" y="33.5">22</text>
<text x="390.9" y="33.5">23</text>
<text x="405.9" y="33.5">24</text>
<text x="420.9" y="33.5">25</text>
<text x="435.9" y="33.5">26</text>
<text x="450.9" y="33.5">27</text>
<text x="465.9" y="33.5">28</text>
<text x="480.9" y="33.5">29</text>
<text x="495.9" y="33.5">30</text>
<text x="510.9" y="33.5">31</text>
<text x="525.9" y="33.5">32</text>
<text x="540.9" y="33.5">33</text>
<text x="555.9" y="33.5">34</text>
<text x="406.2" y="388.6">Разраб.</text>
<text x="422.4" y="388.6">Ивановский</text>
<text x="405.8" y="393.6">Пров.</text>
<text x="422.9" y="393.6">Лукьянова</text>
</g>
<g font-size="2.8">
<text x="60.5" y="44.7">1</text>
<text x="60.6" y="98.5">2</text>
<text x="423.3" y="122.9">2</text>
<text x="60.4" y="139.9">1</text>
<text x="60.4" y="179">2</text>
<text x="567.1" y="259.1">1</text>
<text x="405" y="383.6">Изм</text>
<text x="412.8" y="383.5">Лист</text>
<text x="423.6" y="383.5">№ документа</text>
<text x="446.4" y="383.5">Подпись</text>
<text x="460.8" y="383.5">Дата</text>
<text x="543.7" y="378.5">Лит.</text>
<text x="559.1" y="378.5">Масса</text>
<text x="574.2" y="378.5">Масштаб</text>
<text x="545.9" y="398.6">Лист</text>
<text x="567.8" y="398.6">Листов 1</text>
</g>
</svg>
